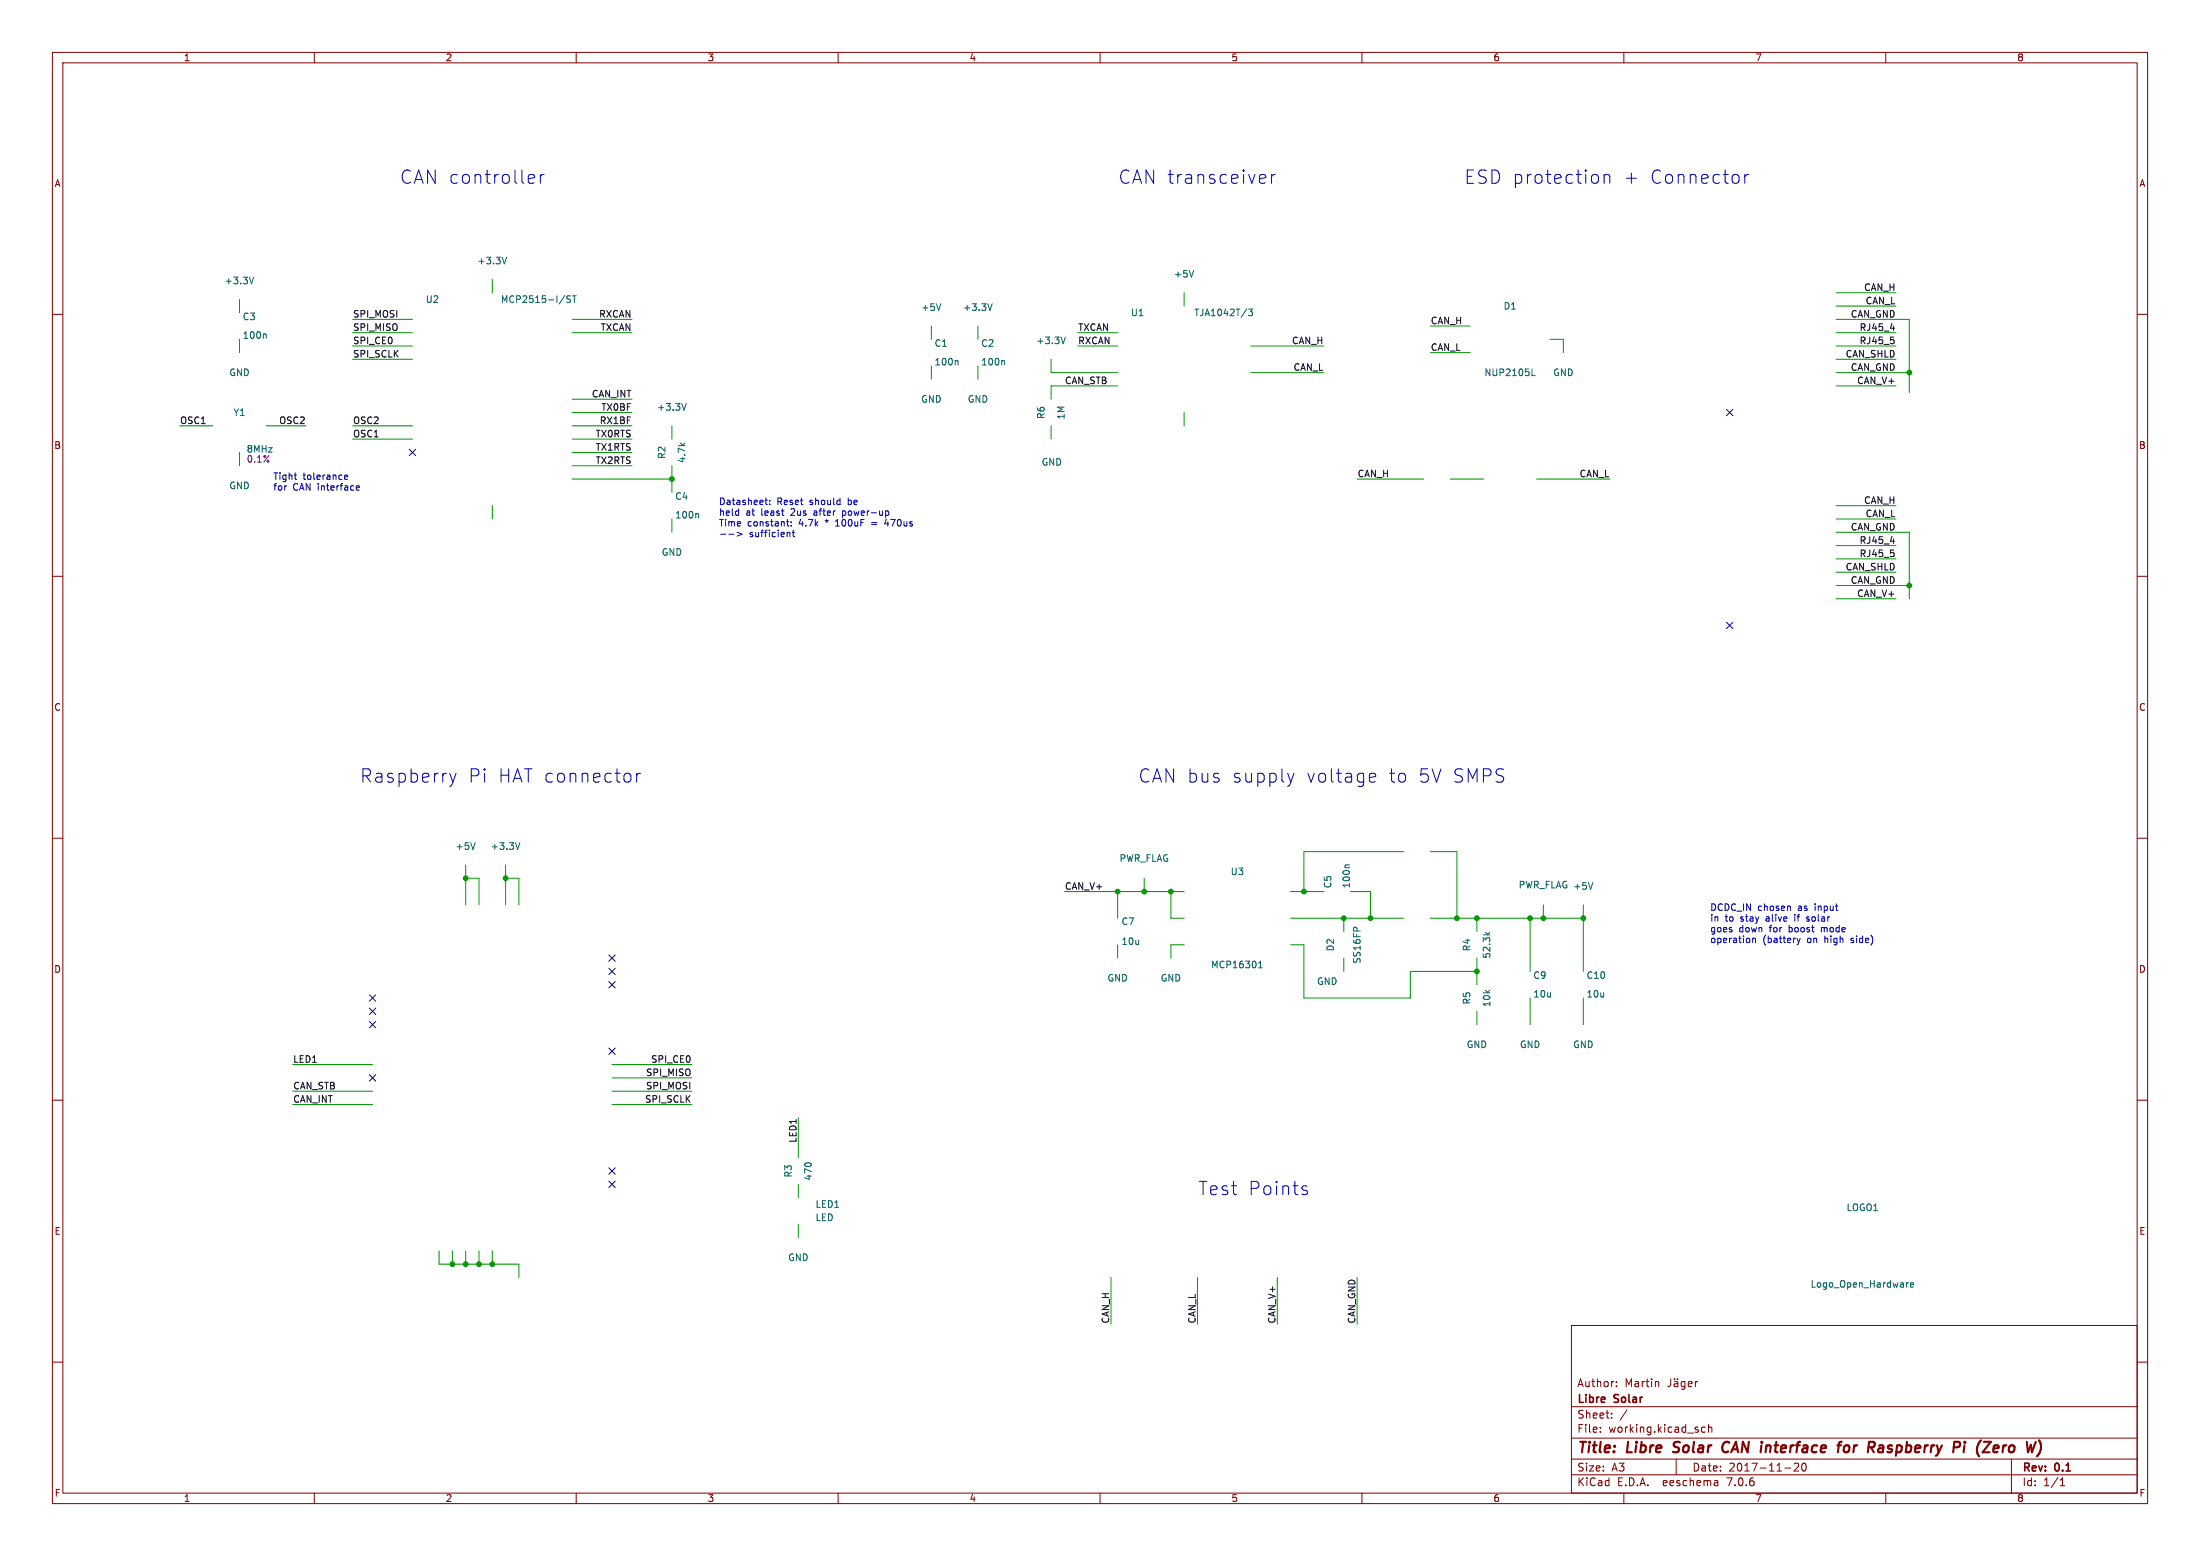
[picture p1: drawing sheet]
<svg xmlns="http://www.w3.org/2000/svg" width="420mm" height="297mm" viewBox="0 0 420 297" stroke-linecap="round" stroke-linejoin="round" font-family="sans-serif">
<g fill="none" stroke="#840000" stroke-width=".19">
<path d="M10 10h400v277h-400zM12 12h396v273h-396zM60 10v2M110 10v2M160 10v2M210 10v2M260 10v2M310 10v2M360 10v2M10 60h2M408 60h2M10 110h2"/>
<path d="M408 110h2M10 160h2M408 160h2M10 210h2M408 210h2M10 260h2M300 253h108v32h-108zM408 260h2M300 278.5h108M300 274.5h108M300 268.5h108M305.5 273.2v.2"/>
<path d="M305.5 272.5v.1M307.7 270.5v.2M307.7 269.8v.1M308.6 264.5v.2M308.6 263.8v.1M310.6 269.1l-1.3 1.9M316.4 263.7l.3 .2v.8M318.9 263.2v1.1a.48 .48 0 0 1-.5 .4M319.7 263.8h.5l.1 .9M319.7 263.2v.1M320 278.5v3M320.2 263.2v.1"/>
<path d="M320.3 264l-.5 .1a.29 .29 0 0 0-.2 .3 .29 .29 0 0 0 .2 .3l.5-.1M321.7 263.8l-.5-.1-.3 .3 .2 .6h.6M321.7 263.7v1.2l-.3 .3-.4-.1M322.3 264.2l.7-.2-.1-.2-.4-.1-.2 .2 .1 .7h.5M323.7 263.7v1M324.1 263.7l-.3 .1-.1 .2M325.5 272.5l-.4-.1-.3 .3 .1 .6h.6M326.2 272.5l.2-.1 .3 .1 .1 .9M326.2 271.9v1.5M342.5 279.4l.6-.1 .2 .1 .1 .3-1 1.1h1M344.2 279.4l.1-.1a.8 .8 0 0 1 .5 .7 .8 .8 0 0 1-.5 .8 1 1 0 0 1-.1-1.4zM384 278.5v6.5"/>
<path d="M60 285v2M110 285v2M160 285v2M210 285v2M260 285v2M300 281.5h108M310 285v2M327.9 282.7v.9M327.9 283.5l-.1 .1M327.9 282.9l-.1 .1M340.7 280.2h1.2M360 285v2"/>
<path d="M393.3 283.6h.9M393.3 282.5l.4-.4v1.5"/>
</g>
<path d="M319.3 277.1l.3 .1M319.7 275.4l-.1 .6M329.8 275.2a1.07 1.07 0 0 0-1 .8 1.07 1.07 0 0 0 .5 1.2l.5-.1M350.7 275.9h.8M351.6 275.2l-.4 .1M352.1 276.1a.52 .52 0 0 1 .6-.2 .52 .52 0 0 1 .4 .4l-.1 .5a.55 .55 0 0 1-.5 .4 .55 .55 0 0 1-.5-.4zM358.9 275.9l.6 .1-.1 1.2M359.4 277.1l-.6 .1M359.5 276.3l-.6 .1" fill="none" stroke="#840000" stroke-width=".4"/>
<path d="M360.9 62.7h.8M361.5 65v.5M360.9 103.3h.8M361.5 105.6v.5" fill="none" stroke="#0f0f0f" stroke-width=".19"/>
<g fill="none" stroke="#0000c2" stroke-width=".19">
<path d="M101.2 33.3l.7 .1 .2 .5-1.2 .2M101.9 34.9l-.7 .1M103.2 33.3v1.7M103.9 33.3a.65 .65 0 0 0-.7 .5M240.8 33.3l.7 .1 .1 .5-1.2 .2M241.5 34.9l-.7 .1M242.7 33.3v1.7M243.5 33.3a.65 .65 0 0 0-.8 .5M305 33.5l.1 .3-.1 .9M306.2 33.5a.63 .63 0 0 1 1.1 .2v1.3M306.2 33.3v1.7M333.1 33.3v1.7"/>
<path d="M333.8 33.3a.65 .65 0 0 0-.7 .5M56.2 90.7h.4M56.5 91.5h.1M65.8 91.1l.6-.1-.1-.3h-.3l-.2 .2v.6h.5M68.1 92.8l.3-.1 .2 .3-.6 .1M68.1 93.5h.5M146 95.5h.5M146.2 95.1v1l.3 .2M146.9 96.2v.1M146.9 95.5v.2M150.1 99.6h.5M151 99.6v.1"/>
<path d="M159.6 99.4l-.1 .1M160.8 97.5v1.3M160.8 98.3l.2 .1M161 97.5l-.2 .1M166.4 99.7h1M169.2 97.5h.2l.3 .3-.1 .4-.4 .2M169.2 99.1l-.3 .9h.8M137.6 102h.9M139.1 102h1M140.7 101.6l1 .4-1 .3M150.3 100.2l.3 .2M150.4 101.6l.4 .2v.7"/>
<path d="M151 100.3v.1M151.2 101.6h.5M151.4 101.2v1.1l.3 .2M159.5 100.4h.7M166.4 100.1h1M85.9 147.6l.6 1.7M86.5 149.3l-.3 .6-.3 .2M87.1 147.6l-.6 1.7M120.2 147.7l.2 .4v.7l-.2 .4M121.5 147.6v1.7M122.3 147.6a.65 .65 0 0 0-.8 .5M245.8 147.6l.6 1.7"/>
<path d="M246.4 149.3l-.2 .6M247 147.6l-.6 1.7M261.5 147.7l.8-.1 .2 .1 .1 .5-1.2 .2M261.5 149.2l.3 .1 .7-.1M334.6 179.1v.8M334.6 179.2l.2-.1h.3v.8M341.7 173l.1 .8M343.1 179.1l.3 .8M343.4 179.9l-.3 .4M343.7 179.1l-.3 .8M344.9 175.8h.1M345.1 175l-.2 .2 .2 .2"/>
<path d="M248.9 227.2l.6 .1 .1 .4-.3 .3h-.5M248.9 226.3l.6 .2"/>
</g>
<g fill="none" stroke="#009600" stroke-width=".19">
<path d="M45.7 57.2v2.5M94 53.3v2.6M226.1 55.9v2.5M350.5 55.9h11.4M350.5 58.4h11.4M45.7 64.8v2.5M67.3 66h11.4M67.3 63.5h11.4M67.3 61h11.4M67.3 68.6h11.4M109.2 63.5h11.4M109.2 61h11.4"/>
<path d="M109.2 78.7h11.4M109.2 76.2h11.4M177.8 62.2v2.6M177.8 69.9v2.5M186.7 62.2v2.6M186.7 69.9v2.5M200.7 68.6v2.5h12.7M205.7 66h7.7M205.7 63.5h7.7M213.4 73.7h-12.7v2.5M226.1 78.7v2.6M238.8 66h13.9"/>
<path d="M238.8 71.1h13.9M273 67.3h7.7M273 62.2h7.7M295.9 64.8h2.5v2.5M350.5 61h14v13.9M350.5 73.7h11.4M350.5 66h11.4M350.5 71.1h14M350.5 63.5h11.4M350.5 68.6h11.4M34.3 81.3h6.3M45.7 86.4v2.5"/>
<path d="M50.8 81.3h7.6M67.3 83.8h11.4M67.3 81.3h11.4M94 96.5v2.6M109.2 91.4h19.1M109.2 86.4h11.4M109.2 83.8h11.4M109.2 81.3h11.4M109.2 88.9h11.4M128.3 81.3v2.5M128.3 88.9v5.1M128.3 99.1v2.5"/>
<path d="M200.7 81.3v2.5M259.1 91.4h12.7M276.9 91.4h6.3M293.4 91.4h13.9M350.5 96.5h11.4M350.5 99.1h11.4M350.5 101.6h14v12.7M350.5 111.8h14M350.5 114.3h11.4M350.5 106.7h11.4M350.5 104.1h11.4M350.5 109.2h11.4"/>
<path d="M88.9 167.6h2.5v5.1M88.9 165.1v7.6M96.5 167.6h2.6v5.1M96.5 165.1v7.6M203.2 170.2h22.9M213.4 170.2v5.1M218.4 167.6v2.6M223.5 170.2v5.1h2.6M246.4 175.3h21.6M246.4 170.2h6.3M256.5 175.3v2.5M257.8 170.2h3.8v5.1"/>
<path d="M268 162.6h-19.1v7.6M273 175.3h29.3M273 162.6h5.1v12.7M281.9 175.3v2.5M292.1 175.3v10.1M294.6 172.7v2.6M302.3 172.7v12.7M213.4 180.3v2.6M226.1 180.3h-2.6v2.6M246.4 180.3h2.5v10.2h20.3v-5.1h12.7M256.5 182.9v2.5M281.9 182.9v5.1"/>
<path d="M281.9 193v2.6M292.1 190.5v5.1M302.3 190.5v5.1M55.9 203.2h15.2M55.9 210.8h15.2M55.9 208.3h15.2M116.8 205.7h15.3M116.8 203.2h15.3M116.8 210.8h15.3M116.8 208.3h15.3M152.4 213.4v7.6M83.8 238.8v2.5h15.3v2.5"/>
<path d="M86.4 238.8v2.5M88.9 238.8v2.5M91.4 238.8v2.5M94 238.8v2.5M152.4 226.1v2.5M152.4 233.7v2.5M212.1 243.8v8.9M228.6 243.8v8.9M243.8 243.8v8.9M259.1 243.8v8.9"/>
</g>
<g fill="none" stroke="#000084" stroke-width=".19">
<path d="M329.6 78.1l1.2 1.2M330.8 78.1l-1.2 1.2M78.1 85.8l1.2 1.2M79.3 85.8l-1.2 1.2M329.6 118.8l1.2 1.2M330.8 118.8l-1.2 1.2M70.5 189.9l1.2 1.2M70.5 192.4l1.2 1.2M70.5 195l1.2 1.2M71.7 189.9l-1.2 1.2M71.7 192.4l-1.2 1.2M71.7 195l-1.2 1.2"/>
<path d="M116.2 184.8l1.2 1.2M116.2 187.4l1.2 1.2M116.2 182.3l1.2 1.2M117.4 184.8l-1.2 1.2M117.4 187.4l-1.2 1.2M117.4 182.3l-1.2 1.2M70.5 205.1l1.2 1.2M71.7 205.1l-1.2 1.2M116.2 200.1l1.2 1.2M117.4 200.1l-1.2 1.2M116.2 222.9l1.2 1.2M116.2 225.5l1.2 1.2"/>
<path d="M117.4 222.9l-1.2 1.2M117.4 225.5l-1.2 1.2"/>
</g>
<g fill="none" stroke="#006464" stroke-width=".19">
<path d="M48.4 52.9l-.4 1.3M96.7 49.1l-.4 1.3M107.8 56.4l-1.1 1.6M108.9 56.5h-.5l-.2 .2 .1 .3 .6 .2v.4l-.2 .1h-.5M109.3 56.5h.7M109.6 56.5v1.2M179.6 58l-.4 1.3M189.4 58l-.4 1.3M227.9 51.6l-.4 1.3M238.3 59h.8l-.4 .5 .4 .1v.5l-.2 .2-.6-.2M50.6 63.7l.2 .2v.7M131 77l-.4 1.3"/>
<path d="M182.7 68.8l.2 .2v.7M191.6 68.8l.2 .2v.7M203.4 64.3l-.4 1.3M292.5 71.7h.6M133.2 98l.2 .2v.7M90.7 160.9l-.4 1.2M99.2 160.9l-.4 1.2M257.6 165.1h-.6l-.2 .2M283.6 178l.5 .4M284.4 178l-.5 .3M304.1 168.5l-.4 1.2M240.3 184.7h.7"/>
<path d="M240.3 183.8l.3-.3v1.2M364.3 244.8l-.3 .3M364.7 245.3l.6-.2-.1-.2-.3-.1-.2 .2 .1 .6h.4"/>
</g>
<g fill="#009600" stroke="#009600" stroke-width=".19">
<circle cx="281.9" cy="175.3" r=".46"/>
<circle cx="281.9" cy="185.4" r=".46"/>
<circle cx="278.1" cy="175.3" r=".46"/>
<circle cx="364.5" cy="111.8" r=".46"/>
<circle cx="294.6" cy="175.3" r=".46"/>
<circle cx="292.1" cy="175.3" r=".46"/>
<circle cx="302.3" cy="175.3" r=".46"/>
<circle cx="213.4" cy="170.2" r=".46"/>
<circle cx="218.4" cy="170.2" r=".46"/>
<circle cx="248.9" cy="170.2" r=".46"/>
<circle cx="364.5" cy="71.1" r=".46"/>
<circle cx="256.5" cy="175.3" r=".46"/>
<circle cx="261.6" cy="175.3" r=".46"/>
<circle cx="223.5" cy="170.2" r=".46"/>
<circle cx="94" cy="241.3" r=".46"/>
<circle cx="88.9" cy="167.6" r=".46"/>
<circle cx="128.3" cy="91.4" r=".46"/>
<circle cx="86.4" cy="241.3" r=".46"/>
<circle cx="96.5" cy="167.6" r=".46"/>
<circle cx="88.9" cy="241.3" r=".46"/>
<circle cx="91.4" cy="241.3" r=".46"/>
</g>
<g font-size="3.5" fill="#0000c2">
<text x="76.2" y="35.3">CAN controller</text>
<text x="213.4" y="35.3">CAN transceiver</text>
<text x="279.4" y="35.3">ESD protection</text>
<text x="309.7" y="35.3">+</text>
<text x="314.7" y="35.3">Connector</text>
<text x="68.6" y="149.6">Raspberry</text>
<text x="89.2" y="149.6">Pi</text>
<text x="94.8" y="149.6">HAT connector</text>
<text x="217.2" y="149.6">CAN bus</text>
<text x="235" y="149.6">supply</text>
<text x="249.1" y="149.6">voltage</text>
<text x="264.7" y="149.6">to</text>
<text x="270.4" y="149.6">5V SMPS</text>
<text x="228.6" y="228.4">Test</text>
<text x="238.1" y="228.4">Points</text>
</g>
<g font-size="2.8" fill="#840000">
<text x="301" y="277.9">Title:</text>
<text x="310.6" y="277.9">Libre</text>
<text x="320.3" y="277.9">Solar</text>
<text x="330.4" y="277.9">CAN interface</text>
<text x="354.1" y="277.9">for</text>
<text x="360.6" y="277.9">Raspberry</text>
<text x="377.7" y="277.9">Pi</text>
<text x="383" y="277.9">(Zero</text>
</g>
<g font-size="2.1" fill="#840000">
<text x="301" y="268.2">Libre</text>
<text x="301" y="265">Author:</text>
<text x="308.2" y="268.2">Solar</text>
<text x="310.1" y="265">Martin</text>
<text x="301" y="273.7">File:</text>
<text x="301" y="271">Sheet:</text>
<text x="307.1" y="273.7">working.kicad_sch</text>
<text x="301" y="281.1">Size:</text>
<text x="307.6" y="281.1">A3</text>
<text x="323" y="281.1">Date:</text>
<text x="330" y="281.1">2017-11-20</text>
<text x="386" y="281.3">Rev:</text>
<text x="392.4" y="281.3">0.1</text>
<text x="301" y="283.9">KiCad</text>
<text x="308.7" y="283.9">E.D.A.</text>
<text x="317.6" y="283.9">eeschema</text>
<text x="330" y="283.9">7.0.6</text>
<text x="386" y="283.9">Id:</text>
<text x="390.1" y="283.9">1/1</text>
</g>
<g font-size="1.8" fill="#840000">
<text x="35" y="11.9">1</text>
<text x="85" y="11.9">2</text>
<text x="135" y="11.9">3</text>
<text x="185" y="11.9">4</text>
<text x="235" y="11.9">5</text>
<text x="285" y="11.9">6</text>
<text x="335" y="11.9">7</text>
<text x="385" y="11.9">8</text>
<text x="10.3" y="35.9">A</text>
<text x="408.3" y="35.9">A</text>
<text x="10.3" y="85.9">B</text>
<text x="408.2" y="85.9">B</text>
<text x="10.3" y="135.9">C</text>
<text x="408.2" y="135.9">C</text>
<text x="10.3" y="185.9">D</text>
<text x="408.2" y="185.9">D</text>
<text x="10.3" y="235.9">E</text>
<text x="408.3" y="235.9">E</text>
<text x="10.3" y="285.9">F</text>
<text x="35" y="286.9">1</text>
<text x="85" y="286.9">2</text>
<text x="135" y="286.9">3</text>
<text x="185" y="286.9">4</text>
<text x="235" y="286.9">5</text>
<text x="285" y="286.9">6</text>
<text x="335" y="286.9">7</text>
<text x="385" y="286.9">8</text>
<text x="408.3" y="285.9">F</text>
</g>
<g font-size="1.8" fill="#006464">
<text x="91" y="50.6">+3.3V</text>
<text x="224" y="53.2">+5V</text>
<text x="42.8" y="54.5">+3.3V</text>
<text x="81.2" y="58">U2</text>
<text x="95.5" y="58">MCP2515-I/ST</text>
<text x="175.8" y="59.5">+5V</text>
<text x="183.7" y="59.5">+3.3V</text>
<text x="286.9" y="59.3">D1</text>
<text x="46.2" y="61.3">C3</text>
<text x="46.2" y="64.9">100n</text>
<text x="197.7" y="65.9">+3.3V</text>
<text x="215.8" y="60.6">U1</text>
<text x="227.9" y="60.6">TJA1042T/3</text>
<text x="43.7" y="72">GND</text>
<text x="178.3" y="66.4">C1</text>
<text x="178.3" y="70">100n</text>
<text x="187.2" y="66.4">C2</text>
<text x="187.2" y="70">100n</text>
<text x="283.3" y="72">NUP2105L</text>
<text x="296.4" y="72">GND</text>
<text x="175.8" y="77.1">GND</text>
<text x="184.7" y="77.1">GND</text>
<text x="44.5" y="79.6">Y1</text>
<text x="125.3" y="78.6">+3.3V</text>
<text x="199.6" y="80.1" transform="rotate(-90 199.6 80.1)">R6</text>
<text x="203.4" y="80.2" transform="rotate(-90 203.4 80.2)">1M</text>
<text x="47" y="86.6">8MHz</text>
<text x="127.2" y="87.7" transform="rotate(-90 127.2 87.7)">R2</text>
<text x="131" y="88.5" transform="rotate(-90 131 88.5)">4.7k</text>
<text x="198.8" y="89.1">GND</text>
<text x="43.7" y="93.6">GND</text>
<text x="128.8" y="95.6">C4</text>
<text x="128.8" y="99.2">100n</text>
<text x="126.2" y="106.3">GND</text>
<text x="86.9" y="162.4">+5V</text>
<text x="93.6" y="162.4">+3.3V</text>
<text x="213.6" y="164.7">PWR_FLAG</text>
<text x="234.8" y="167.2">U3</text>
<text x="254.4" y="169.7" transform="rotate(-90 254.4 169.7)">C5</text>
<text x="257.9" y="169.7" transform="rotate(-90 257.9 169.7)">100n</text>
<text x="289.8" y="169.8">PWR_FLAG +5V</text>
<text x="214" y="176.8">C7</text>
<text x="214" y="180.6">10u</text>
<text x="231.1" y="185">MCP16301</text>
<text x="254.9" y="181.7" transform="rotate(-90 254.9 181.7)">D2</text>
<text x="259.9" y="184" transform="rotate(-90 259.9 184)">SS16FP</text>
<text x="280.9" y="181.7" transform="rotate(-90 280.9 181.7)">R4</text>
<text x="284.7" y="183.1" transform="rotate(-90 284.7 183.1)">52.3k</text>
<text x="211.3" y="187.6">GND</text>
<text x="221.5" y="187.6">GND</text>
<text x="251.3" y="188.2">GND</text>
<text x="280.9" y="191.8" transform="rotate(-90 280.9 191.8)">R5</text>
<text x="292.6" y="187">C9</text>
<text x="292.6" y="190.6">10u</text>
<text x="302.8" y="187">C10</text>
<text x="302.8" y="190.6">10u</text>
<text x="284.7" y="192.3" transform="rotate(-90 284.7 192.3)">10k</text>
<text x="279.9" y="200.3">GND</text>
<text x="290.1" y="200.3">GND</text>
<text x="300.2" y="200.3">GND</text>
<text x="151.4" y="224.9" transform="rotate(-90 151.4 224.9)">R3</text>
<text x="155.2" y="225.4" transform="rotate(-90 155.2 225.4)">470</text>
<text x="155.6" y="233.3">LED</text>
<text x="155.6" y="230.7">LED1</text>
<text x="352.4" y="231.4">LOGO1</text>
<text x="150.4" y="240.9">GND</text>
<text x="345.5" y="246">Logo_Open_Hardware</text>
</g>
<g font-size="1.8" fill="#0f0f0f">
<text x="355.8" y="55.6">CAN_H</text>
<text x="356.1" y="58.2">CAN_L</text>
<text x="67.3" y="60.7">SPI_MOSI</text>
<text x="67.3" y="65.8">SPI_CE0</text>
<text x="67.3" y="63.2">SPI_MISO</text>
<text x="114.3" y="60.7">RXCAN</text>
<text x="114.6" y="63.2">TXCAN</text>
<text x="205.7" y="63.2">TXCAN</text>
<text x="205.7" y="65.8">RXCAN</text>
<text x="246.5" y="65.8">CAN_H</text>
<text x="273" y="62">CAN_H</text>
<text x="353.2" y="60.7">CAN_GND</text>
<text x="354.9" y="63.2">RJ45_4</text>
<text x="354.9" y="65.8">RJ45_5</text>
<text x="67.3" y="68.3">SPI_SCLK</text>
<text x="246.8" y="70.9">CAN_L</text>
<text x="273" y="67">CAN_L</text>
<text x="352.3" y="68.3">CAN_SHLD</text>
<text x="353.2" y="70.9">CAN_GND</text>
<text x="112.9" y="75.9">CAN_INT</text>
<text x="203.2" y="73.4">CAN_STB</text>
<text x="354.4" y="73.4">CAN_V+</text>
<text x="34.3" y="81">OSC1</text>
<text x="53.2" y="81">OSC2</text>
<text x="67.3" y="81">OSC2</text>
<text x="67.3" y="83.6">OSC1</text>
<text x="113.6" y="83.6">TX0RTS</text>
<text x="114.4" y="81">RX1BF</text>
<text x="114.7" y="78.5">TX0BF</text>
<text x="113.6" y="88.6">TX2RTS</text>
<text x="113.6" y="86.1">TX1RTS</text>
<text x="259.1" y="91.2">CAN_H</text>
<text x="301.5" y="91.2">CAN_L</text>
<text x="353.2" y="101.3">CAN_GND</text>
<text x="355.8" y="96.3">CAN_H</text>
<text x="356.1" y="98.8">CAN_L</text>
<text x="354.9" y="106.4">RJ45_5</text>
<text x="354.9" y="103.9">RJ45_4</text>
<text x="352.3" y="109">CAN_SHLD</text>
<text x="353.2" y="111.5">CAN_GND</text>
<text x="354.4" y="114">CAN_V+</text>
<text x="203.2" y="169.9">CAN_V+</text>
<text x="55.9" y="202.9">LED1</text>
<text x="124.2" y="202.9">SPI_CE0</text>
<text x="55.9" y="208">CAN_STB</text>
<text x="123.2" y="205.5">SPI_MISO</text>
<text x="123.2" y="208">SPI_MOSI</text>
<text x="55.9" y="210.6">CAN_INT</text>
<text x="123" y="210.6">SPI_SCLK</text>
<text x="152.1" y="218.2" transform="rotate(-90 152.1 218.2)">LED1</text>
<text x="211.8" y="252.7" transform="rotate(-90 211.8 252.7)">CAN_H</text>
<text x="228.3" y="252.7" transform="rotate(-90 228.3 252.7)">CAN_L</text>
<text x="243.6" y="252.7" transform="rotate(-90 243.6 252.7)">CAN_V+</text>
<text x="258.8" y="252.7" transform="rotate(-90 258.8 252.7)">CAN_GND</text>
</g>
<text font-size="1.8" fill="#840084" x="47" y="88.5">0.1%</text>
<g font-size="1.8" fill="#0000c2">
<text x="52.1" y="91.7">Tight</text>
<text x="52.1" y="93.7">for</text>
<text x="55.9" y="93.7">CAN interface</text>
<text x="57.8" y="91.7">tolerance</text>
<text x="137.2" y="96.5">Datasheet:</text>
<text x="137.2" y="98.5">held</text>
<text x="137.2" y="100.6">Time</text>
<text x="142.4" y="98.5">at</text>
<text x="142.7" y="100.6">constant:</text>
<text x="145.4" y="98.5">least</text>
<text x="148.3" y="96.5">Reset</text>
<text x="151.3" y="98.5">2us</text>
<text x="152.6" y="100.6">4.7k</text>
<text x="154.7" y="96.5">should</text>
<text x="155.8" y="98.5">after</text>
<text x="157.8" y="100.6">*</text>
<text x="160" y="100.6">100uF</text>
<text x="161.5" y="98.5">power-up</text>
<text x="162.1" y="96.5">be</text>
<text x="169.8" y="100.6">470us</text>
<text x="143" y="102.6">sufficient</text>
<text x="326.4" y="174">DCDC_IN</text>
<text x="335.5" y="174">chosen</text>
<text x="343.4" y="174">as</text>
<text x="346.7" y="174">input</text>
<text x="326.4" y="176">in</text>
<text x="326.4" y="178">goes</text>
<text x="329.3" y="176">to</text>
<text x="332" y="178">down</text>
<text x="332.4" y="176">stay</text>
<text x="337.4" y="176">alive</text>
<text x="337.9" y="178">for</text>
<text x="341.8" y="178">boost</text>
<text x="343" y="176">if</text>
<text x="345.5" y="176">solar</text>
<text x="348.1" y="178">mode</text>
<text x="326.4" y="180.1">operation</text>
<text x="336.5" y="180.1">(battery</text>
<text x="345.1" y="180.1">on</text>
<text x="348.6" y="180.1">high</text>
<text x="353.8" y="180.1">side)</text>
</g>
</svg>
